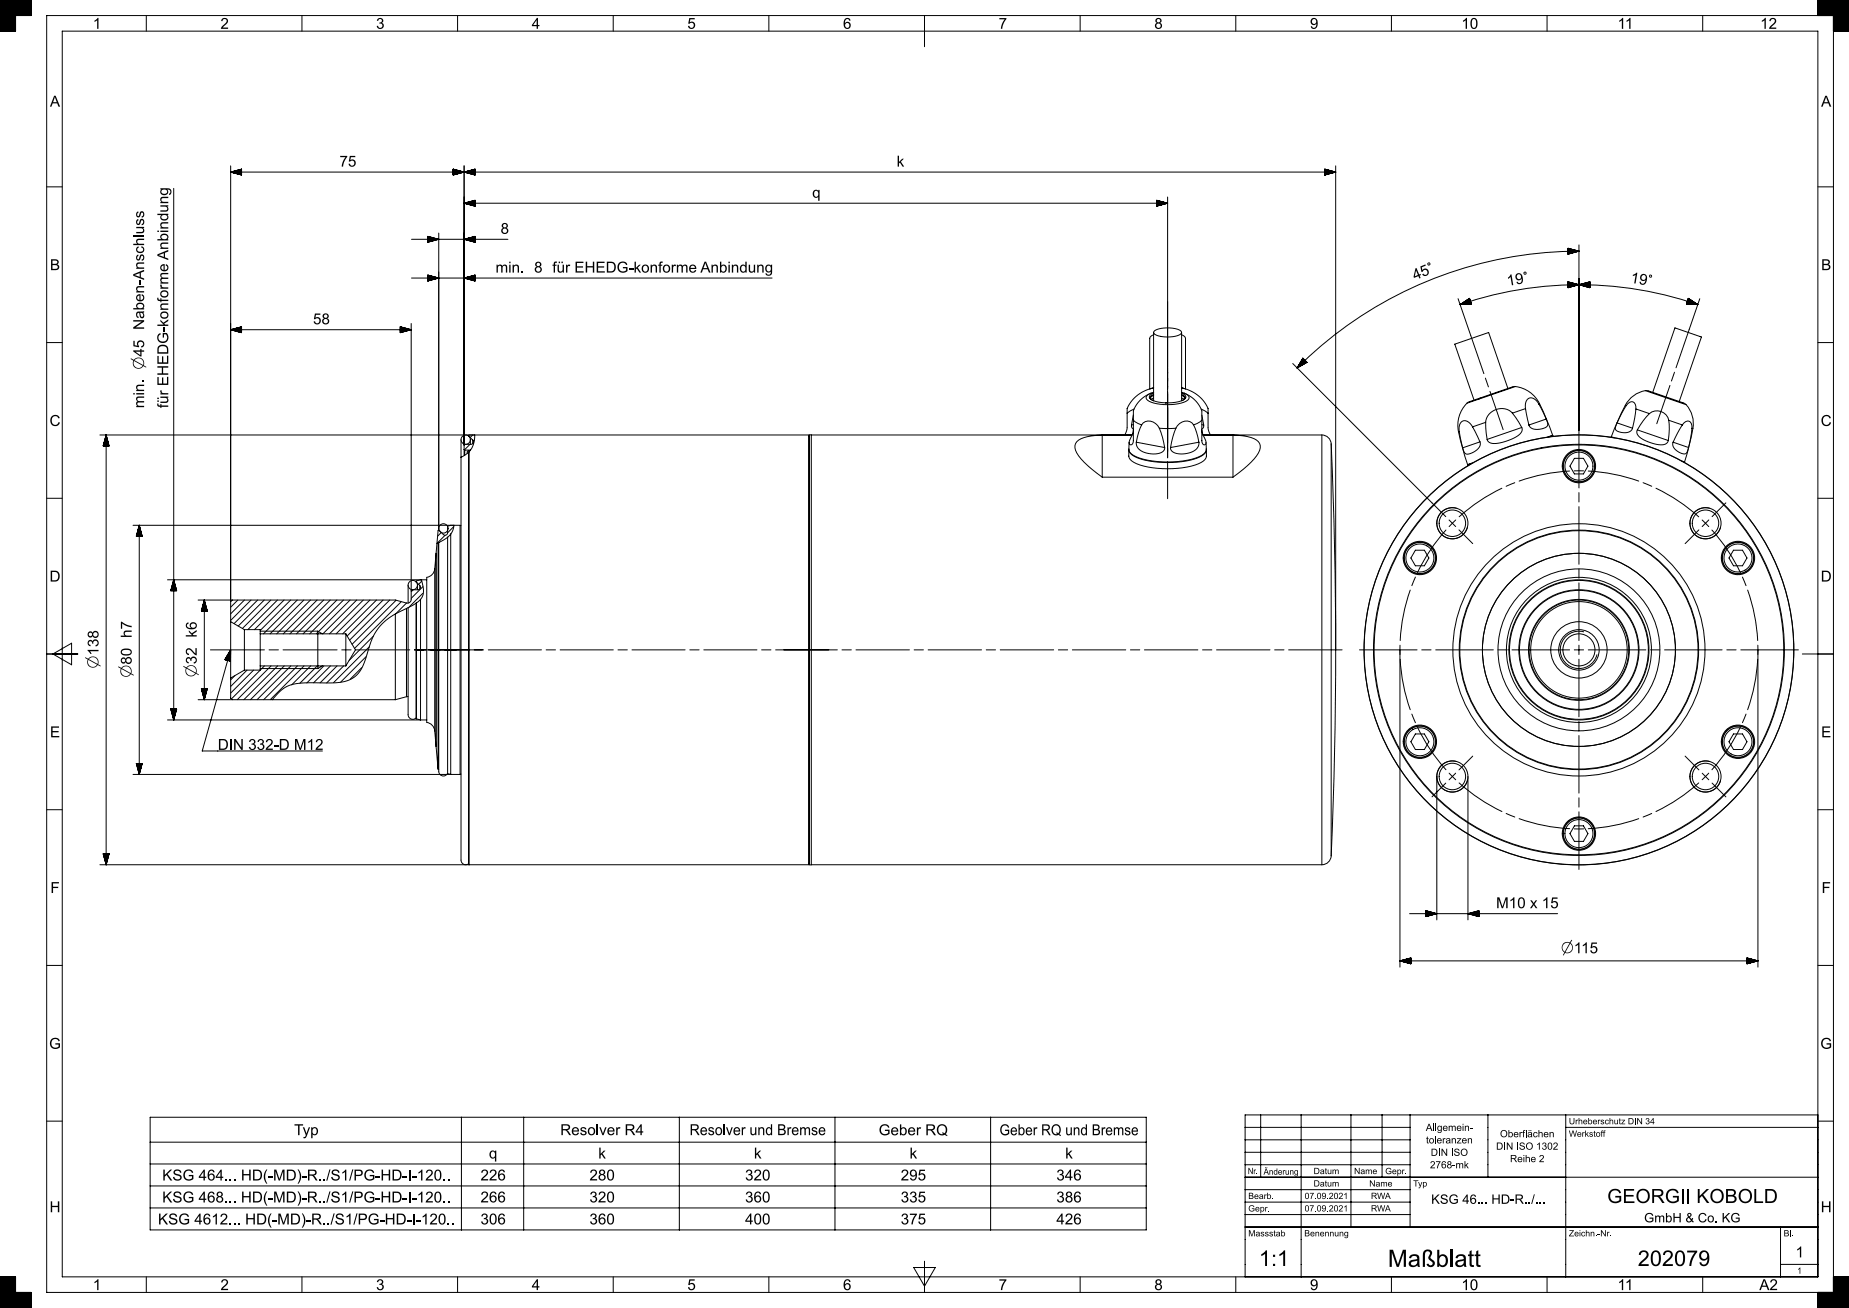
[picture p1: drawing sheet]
<svg xmlns="http://www.w3.org/2000/svg" width="594mm" height="420mm" viewBox="0 0 594 420" stroke-linecap="round" stroke-linejoin="round" font-family="sans-serif">
<g fill="none" stroke="#000" stroke-width=".32">
<path d="M0 .1h10M0 10h5M0 9.9h5M0 9.8h5M0 9.7h5M0 9.6h5M0 9.5h5M0 9.4h5M0 9.3h5M0 9.2h5M0 9.1h5M0 9h5"/>
<path d="M0 8.9h5M0 8.8h5M0 8.7h5M0 8.6h5M0 8.5h5M0 8.4h5M0 8.3h5M0 8.2h5M0 8.1h5M0 8h5M0 7.9h5M0 7.8h5"/>
<path d="M0 7.7h5M0 7.6h5M0 7.5h5M0 7.4h5M0 7.3h5M0 7.2h5M0 7.1h5M0 7h5M0 6.9h5M0 6.8h5M0 6.7h5M0 6.6h5"/>
<path d="M0 6.5h5M0 6.4h5M0 6.3h5M0 6.2h5M0 6.1h5M0 6h5M0 5.9h5M0 5.8h5M0 5.7h5M0 5.6h5M0 5.5h5M0 5.4h5"/>
<path d="M0 5.3h5M0 5.2h5M0 5.1h5M0 5h5M0 4.9h10M0 4.8h10M0 4.7h10M0 4.6h10M0 4.5h10M0 4.4h10M0 4.3h10M0 4.2h10"/>
<path d="M0 4.1h10M0 4h10M0 3.9h10M0 3.8h10M0 3.7h10M0 3.6h10M0 3.5h10M0 3.4h10M0 3.3h10M0 3.2h10M0 3.1h10M0 3h10"/>
<path d="M0 2.9h10M0 2.8h10M0 2.7h10M0 2.6h10M0 2.5h10M0 2.4h10M0 2.3h10M0 2.2h10M0 2.1h10M0 2h10M0 1.9h10M0 1.8h10"/>
<path d="M0 1.7h10M0 1.6h10M0 1.5h10M0 1.4h10M0 1.3h10M0 1.2h10M0 1.1h10M0 1h10M0 .9h10M0 .8h10M0 .7h10M0 .6h10"/>
<path d="M0 .5h10M0 .4h10M0 .3h10M0 .2h10M5 5v5h-5v-10h10v5h-10M20 10h564v400h-564zM47 5v5M97 5v5M147 5v5M197 5v5M247 5v5M297 5v10"/>
<path d="M347 5v5M397 5v5M447 5v5M497 5v5M547 5v5M584 .1h10M584 5v-5h10v10h-5M584 4.9h10M584 4.8h10M584 4.7h10M584 4.6h10M584 4.5h10"/>
<path d="M584 4.4h10M584 4.3h10M584 4.2h10M584 4.1h10M584 4h10M584 3.9h10M584 3.8h10M584 3.7h10M584 3.6h10M584 3.5h10M584 3.4h10M584 3.3h10"/>
<path d="M584 3.2h10M584 3.1h10M584 3h10M584 2.9h10M584 2.8h10M584 2.7h10M584 2.6h10M584 2.5h10M584 2.4h10M584 2.3h10M584 2.2h10M584 2.1h10"/>
<path d="M584 2h10M584 1.9h10M584 1.8h10M584 1.7h10M584 1.6h10M584 1.5h10M584 1.4h10M584 1.3h10M584 1.2h10M584 1.1h10M584 1h10M584 .9h10"/>
<path d="M584 .8h10M584 .7h10M584 .6h10M584 .5h10M584 .4h10M584 .3h10M584 .2h10M589 10h5M589 9.9h5M589 9.8h5M589 9.7h5M589 9.6h5"/>
<path d="M589 9.5h5M589 9.4h5M589 9.3h5M589 9.2h5M589 9.1h5M589 9h5M589 8.9h5M589 8.8h5M589 8.7h5M589 8.6h5M589 8.5h5M589 8.4h5"/>
<path d="M589 8.3h5M589 8.2h5M589 8.1h5M589 8h5M589 7.9h5M589 7.8h5M589 7.7h5M589 7.6h5M589 7.5h5M589 7.4h5M589 7.3h5M589 7.2h5"/>
<path d="M589 7.1h5M589 7h5M589 6.9h5M589 6.8h5M589 6.7h5M589 6.6h5M589 6.5h5M589 6.4h5M589 6.3h5M589 6.2h5M589 6.1h5M589 6h5"/>
<path d="M589 5.9h5M589 5.8h5M589 5.7h5M589 5.6h5M589 5.5h5M589 5.4h5M589 5.3h5M589 5.2h5M589 5.1h5M589 5h5M589 5v410M594 5h-579v410h579"/>
<path d="M74.1 53.3v146.3M74.1 55.3l3.5-1v1.9zM74.1 55.3h355M74.3 55.3h3.3M74.3 55.2h3.3M74.7 55.4h2.9M74.7 55.1h2.9M74.9 55.5h2.7M74.9 55.1h2.7M75.2 55.6h2.4M75.2 55h2.4M75.6 55.7h2"/>
<path d="M75.6 54.8h2M75.8 55.7h1.8M75.8 54.8h1.8M76.2 55.8h1.4M76.2 54.7h1.4M76.4 55.9h1.2M76.4 54.6h1.2M76.8 56h.8M76.8 54.5h.8M77.1 56.1h.5M77.1 54.4h.5M77.3 56.1h.3"/>
<path d="M77.3 54.4h.3M145.6 54.3v1.9l7-1.9v1.9zM145.6 56.1h.5M145.6 55.8h1.4M145.6 55.7h2M145.6 55.4h2.9M145.6 54.3l.3 .1M145.6 54.4h.5M145.6 54.5h.8M145.6 54.6h1.2M145.6 54.7h1.4M145.6 54.7l1.8 .1"/>
<path d="M145.6 54.8h2M145.6 54.9l2.4 .1M145.6 55l2.7 .1M145.6 55.1h2.9M145.6 55.2h3.3M145.9 56.1l-.3 .1M146.4 56h-.8M146.8 55.9h-1.2M147.4 55.7l-1.8 .1M148 55.6h-2.4M148.3 55.5h-2.7M148.9 55.3l-3.3 .1"/>
<path d="M149.1 53.3v91M149.3 55.3h3.3M149.3 55.2h3.3M149.7 55.4h2.9M149.7 55.1h2.9M149.9 55.5h2.7M149.9 55.1h2.7M150.2 55.6h2.4M150.2 55h2.4M150.6 55.7h2M150.6 54.8h2M150.8 55.7h1.8"/>
<path d="M150.8 54.8h1.8M151.2 55.8h1.4M151.2 54.7h1.4M151.4 55.9h1.2M151.4 54.6h1.2M151.8 56h.8M151.8 54.5h.8M152.1 56.1h.5M152.1 54.4h.5M152.3 56.1h.3M152.3 54.4h.3M425.6 56.1h.5"/>
<path d="M425.6 55.8h1.4M425.6 55.7h2M425.6 55.4h2.9M425.6 54.3l.3 .1M425.6 54.4h.5M425.6 54.5h.8M425.6 54.6h1.2M425.6 54.7h1.4M425.6 54.7l1.8 .1M425.6 54.8h2M425.6 54.9l2.4 .1M425.6 55l2.7 .1"/>
<path d="M425.6 55.1h2.9M425.6 55.2h3.3M425.6 54.3l3.5 1-3.5 .9zM425.9 56.1l-.3 .1M426.4 56h-.8M426.8 55.9h-1.2M427.4 55.7l-1.8 .1M428 55.6h-2.4M428.3 55.5h-2.7M428.9 55.3l-3.3 .1M429.1 53.3v155.4M15 60h5"/>
<path d="M55.8 60.5v170.7M132.2 76.8h31M137.4 76l.7 .1M137.4 76.1h.9M137.4 76.2h1.3M137.4 76.3h1.7M137.4 76.4h1.8M137.4 76.4l2.2 .1M137.4 76.5h2.4M137.4 76.6h2.8M137.4 76.7h3.2M137.4 76.8h3.4"/>
<path d="M137.4 77.7h.5M137.4 77.5h1.1M137.4 77.3h1.7M137.4 77.1h2.6M137.4 76.9h3.2M137.4 75.9h.1M137.4 76h.3M137.4 75.9v1.9M137.4 75.9l3.5 .9-3.5 1M137.7 77.7l-.3 .1M138.3 77.6h-.9M138.9 77.4l-1.5 .1"/>
<path d="M139.4 77.2l-2 .1M139.8 77.1l-2.4 .1M140.4 77h-3M140.9 74.8v95.4M149.1 65.3h226M149.1 65.3l3.5 .9M149.3 76.8h3.3M149.3 65.2h3.3M149.5 76.7h3.1M149.5 76.9h3.1M149.5 65.4h3.1M149.5 65.2h3.1"/>
<path d="M149.7 77h2.9M149.9 76.6h2.7M149.9 65.5h2.7M149.9 65.1h2.7M150 77.1h2.6M150 65.5h2.6M150 65h2.6M150.2 76.5h2.4M150.2 77.1h2.4M150.4 76.5h2.2M150.4 65.6h2.2M150.4 64.9h2.2"/>
<path d="M150.6 77.2h2M150.6 65.7h2M150.6 64.9h2M150.8 76.4h1.8M151 76.3h1.6M151 77.3h1.6M151 65.8h1.6M151 64.7h1.6M151.2 77.4h1.4M151.4 76.2h1.2M151.4 65.9h1.2M151.4 64.6h1.2"/>
<path d="M151.6 77.5h1M151.6 65.9h1M151.6 64.6h1M151.8 76.1h.8M151.8 77.6h.8M151.9 76.1h.7M151.9 66h.7M151.9 64.5h.7M152.1 77.7h.5M152.1 66.1h.5M152.1 64.4h.5M152.3 77.7h.3"/>
<path d="M152.3 76h.3M152.5 75.9h.1M152.5 66.2h.1M152.5 64.3h.1M152.6 75.9l-3.5 .9 3.5 1M152.6 64.3v1.9M152.6 75.9v1.9M152.6 64.3l-3.5 1M371.6 66.2h.1M371.6 66h.7M371.6 65.9h1.2M371.6 65.6h2.2"/>
<path d="M371.6 65.5h2.7M371.6 64.3h.1M371.6 64.4h.5M371.6 64.5h.7M371.6 64.5l1 .1M371.6 64.6h1.2M371.6 64.7h1.6M371.6 64.8l2 .1M371.6 64.9h2.2M371.6 65h2.5M371.6 65.1h2.7M371.6 65.1l3.1 .1"/>
<path d="M371.6 65.2h3.3M371.6 64.3l3.5 1M371.6 64.3v1.9M372.1 66.1h-.5M372.6 65.9l-1 .1M373.2 65.8h-1.6M373.6 65.7h-2M374.1 65.5l-2.5 .1M374.7 65.4h-3.1M375.1 63.3v56.5M375.1 65.3l-3.5 .9M503.7 79.7l3.5 .9"/>
<path d="M503.7 79.7v1.9M503.8 79.8h-.1M504.2 79.9h-.5M504.4 79.9h-.7M507.2 78.6v78.1M584 60h5M132.2 89.3h115.8M137.4 90.2h.1M137.4 89.9h1.1M137.4 89.8h1.7M137.4 89.6h2.2M137.4 89.4h3.2"/>
<path d="M137.4 88.4h.1M137.4 88.4h.3M137.4 88.5h.7M137.4 88.6h1.1M137.4 88.7h1.3M137.4 88.7l1.7 .1M137.4 88.8h1.8M137.4 88.9h2.2M137.4 89h2.6M137.4 89.1h2.8M137.4 89.1l3.2 .1M137.4 89.2h3.4"/>
<path d="M137.4 88.3l3.5 1-3.5 .9M137.4 88.3v1.9M137.9 90.1h-.5M138.3 90h-.9M138.9 89.8l-1.5 .1M139.4 89.7h-2M140 89.5l-2.6 .1M140.4 89.4l-3 .1M149.3 89.2h3.3M149.5 89.4h3.1M149.5 89.2h3.1M149.7 89.4h2.9"/>
<path d="M149.9 89.1h2.7M150 89.5h2.6M150 89h2.6M150.4 89.6h2.2M150.4 88.9h2.2M150.6 89.7h2M150.8 88.8h1.8M151 89.8h1.6M151 88.8h1.6M151.2 89.8h1.4M151.4 88.7h1.2M151.6 89.9h1"/>
<path d="M151.6 88.6h1M151.8 90h.8M151.9 88.5h.7M152.1 90.1h.5M152.3 88.4h.3M152.5 90.2h.1M152.5 88.4h.1M152.6 88.3v1.9M152.6 88.3l-3.5 1 3.5 .9M375.1 96.8v21.1M468.4 95.9l8.3 24.1M471 96.5l1.2-.4-1.3 .5"/>
<path d="M471.4 97.7l1.2-.4-1.4 .4M471.8 96l.3-.1-.4 .2M472.1 95.8l.6 1.8M472.1 95.8l-3 2M472.1 95.8l-.1 .1M472.1 96l-.7 .3M472.2 96.2l-1.7 .6M472.3 96.3l-1.9 .6M472.3 96.4l-2.3 .8M472.3 96.5l-2.4 .8M472.3 96.5l-2.7 1M472.4 96.6l-3.2 1.1"/>
<path d="M472.4 96.7l-3.3 1.1M472.4 97.6l.3-.1-.5 .1M472.4 96.8l-3.1 1M472.4 96.8l-2.7 1M472.5 96.9l-2.7 .9M472.5 97l-2.3 .7M472.5 97.1l-1.9 .6M472.5 97.2l-1.7 .5M472.6 97.4l-.8 .2M472.6 97.4l-.6 .2M472.7 97.6h-.1M472.7 97.6l-3.6 .2"/>
<path d="M503.7 90.5l3.5 .9M503.7 90.5v1.9M503.8 90.5h-.1M503.8 92.4h-.1M503.8 81.6h-.1M504 90.6h-.3M504.2 92.3h-.5M504.2 81.5h-.5M504.4 90.7h-.7M504.4 92.2h-.7M504.4 81.4h-.7M504.8 90.8h-1.1"/>
<path d="M504.8 80h-1.1M504.8 92.1l-1.1 .1M504.8 81.3l-1.1 .1M505 90.8h-1.3M505 80.1h-1.3M505 81.3h-1.3M505.2 92l-1.5 .1M505.3 90.9h-1.6M505.3 80.2h-1.6M505.3 91.9l-1.6 .1M505.3 81.2h-1.6M505.5 91h-1.8"/>
<path d="M505.7 80.2l-2 .1M505.7 91.8l-2 .1M505.7 81.1h-2M505.9 91.1h-2.2M505.9 80.3h-2.2M505.9 91.8h-2.2M505.9 81h-2.2M506.3 91.2h-2.6M506.3 80.4h-2.6M506.3 91.7h-2.6M506.3 80.9l-2.6 .1M506.5 91.2h-2.8"/>
<path d="M506.5 80.4l-2.8 .1M506.5 80.9h-2.8M506.7 91.6h-3M506.9 91.3h-3.2M506.9 91.5h-3.2M506.9 80.5l-3.2 .1M506.9 80.8h-3.2M507.1 91.4h-3.4M507.1 80.7h-3.4M507.2 91.4a117.3 117.3 0 0 0-38.1 6.4M507.2 91.4a117.3 117.3 0 0 1 38.2 6.4M507.2 80.6a128 128 0 0 0-90.5 37.5"/>
<path d="M507.2 91.4l-3.5 1M507.2 91.4h-3.5M507.2 91.4l3.5 1M507.2 91.4l3.5 .1M507.2 80.6l-3.5 1M507.2 80.6l-3.5 .1M507.4 91.4h3.3M507.6 91.5h3.1M507.6 91.3h3.1M507.8 91.6h2.9M508 91.2h2.7M508.2 91.7h2.5"/>
<path d="M508.2 91.2h2.5M508.6 91.8h2.1M508.6 91.1h2.1M508.8 91.8l1.9 .1M508.9 91h1.8M509.1 91.9h1.6M509.1 90.9h1.6M509.3 92h1.4M509.5 90.8h1.2M509.7 92.1l1 .1M509.7 90.8h1M510.1 92.2h.6"/>
<path d="M510.1 90.7h.6M510.3 92.2l.4 .1M510.5 90.6h.2M510.6 92.4h.1M510.7 90.5h.1M510.7 90.5v1.9M510.7 90.5l-3.5 .9M541.8 97.6l3.6 .2M541.8 97.6h.1M541.8 97.5l.3 .1M541.8 97.5l.7 .1M541.9 97.3l1 .3"/>
<path d="M541.9 97.3l1.2 .4M541.9 97.2l1.6 .5M542 97l2.4 .7M542.1 96.7l3.1 1.1M542.2 96.5l2.7 1M542.2 96.3l1.9 .6M542.3 96.2l1.5 .5M542.3 96.2l1.3 .4M542.3 96.1l1 .3M542.3 96l.7 .2M542.4 95.9l.4 .2M542.4 95.8h.1"/>
<path d="M542.4 95.8l3 2M542.4 95.8l-.6 1.8M543.7 97.7l-1.7-.6 2 .6M544.3 97l-2.1-.6 2.4 .9M544.6 97.8l-2.6-.9 3 .9M545.1 97.6l-3-1 3.3 1.2M546.1 95.9l-7.7 22.2M15 110h5M74.1 105.9h58M74.1 105.9l3.5 .9M74.3 105.9h3.3M74.5 106h3.1"/>
<path d="M74.5 105.8h3.1M74.7 105.7h2.9M74.9 106.1h2.7M75 105.6h2.6M75.2 106.2h2.4M75.2 105.6h2.4M75.4 106.2h2.2M75.6 105.5h2M75.8 106.3h1.8M76 106.4h1.6M76 105.4h1.6M76.2 105.3h1.4"/>
<path d="M76.4 106.5h1.2M76.6 106.5h1M76.6 105.2h1M76.8 105.2h.8M76.9 106.6h.7M77.1 105.1h.5M77.3 106.7h.3M77.5 106.8h.1M77.5 105h.1M77.6 104.9v1.9M77.6 104.9l-3.5 1M128.6 106.8h.1"/>
<path d="M128.6 106.7h.3M128.6 106.5h1.2M128.6 106.3h1.8M128.6 106.2h2.4M128.6 105.9h3.3M128.6 105h.1M128.6 105l.5 .1M128.6 105.1l.8 .1M128.6 105.2h1M128.6 105.3h1.4M128.6 105.4h1.6M128.6 105.4l2 .1"/>
<path d="M128.6 105.5l2.4 .1M128.6 105.6h2.5M128.6 105.7h2.9M128.6 105.8h3.1M128.6 104.9l3.5 1M128.6 104.9v1.9M129.3 106.6l-.7 .1M129.6 106.5l-1 .1M130.2 106.4h-1.6M130.8 106.2l-2.2 .1M131.3 106.1h-2.7M131.7 106h-3.1"/>
<path d="M132.1 103.9v88.6l-.5 .9-1 .2M132.1 105.9l-3.5 .9M370.6 107.5l-1.1 .7-.2 .4v16.3M370.6 106.7v22M371 106.1a9.9 9.9 0 0 1 8.3 .2l.3 .3a1.18 1.18 0 0 1-1.2 1.1 9.5 9.5 0 0 1-7.7-.6l-.1-.3zM375.1 118.1v6.8M375.1 119.4v4.9M379.6 106.7v22l.7-.4 .4-.5a1.29 1.29 0 0 0-1.1-1.1M379.6 107.5l.7 .3 .5 .8v16.3M415.3 116.7l49.2 49.2M416.9 117.8l2.3-2.1-2.5 2.4M417.1 118l2.2-2.2-2.4 2.2"/>
<path d="M418 115.9l.7-.7-.9 1.1M418.2 115.6l.5-.5-.6 .7M418.6 115l-.1 .1M418.6 115.1l-.3 .3M418.8 115.3l-1.1 1.2M418.9 115.4l-1.4 1.4M418.9 116.9l.8-.7-.9 .8M419 115.4l-1.6 1.6M419 115.5l-1.8 1.8M419.1 115.5l-2.1 2.1M419.3 116.7l.4-.5-.6 .6M419.3 115.8l-1.9 2"/>
<path d="M419.4 115.9l-1.7 1.7M419.5 116l-1.6 1.5M419.5 116l-1.3 1.3M419.6 116l-1.2 1.2M419.6 116.5l.2-.2-.4 .3M419.8 116.3v.1M419.9 116.4l-3.2 1.7M419.9 116.4l-1.4-1.4-1.8 3.1M537.9 119.5l-.9 2.8M584 110h5M32.1 139.7h227.7v138h-227.7M34 139.9v3.3"/>
<path d="M34.1 139.7v138M34.1 139.7l-.9 3.5M34.1 139.7l.9 3.5M150.5 139.9v.1M150.7 139.7l-.1 .3M151.9 139.7l-.9 .8M152.5 139.7l-.4 3-1.4 2.3M260.1 139.7h.5M260.1 139.7v138M260.1 139.7l-.3 .5M260.6 139.7v138M260.6 139.7h103.1"/>
<path d="M362.1 132.7v4.8l-.7 2.2M362.1 131.2v1.5M363.5 136.5l.1 .7 .5 .5M364.1 133.3l-.6 3.2M364.1 135l2.7 1.4M364.1 131.9v3.1M364.1 135v6.8l-.3 .8-.6 .2-.4-.3v-.7l1-2.5 .3-1.3M364.1 136.4l-.6 .1M364.3 131.4l-2.2 1.3M366.8 136.4a3.3 3.3 0 0 1 5.6 1.1M366.8 136.4l-1 2.5-.8 3.1M369.4 124.9a11.3 11.3 0 0 0-7.3 6.3"/>
<path d="M369.5 127.7h.1M369.5 127.7l.4 .6 .7 .4M369.5 124.8l-.2 .1M369.5 124.8l1.1-.2zM369.7 126.3a1.61 1.61 0 0 0-1.4 1.8 9.3 9.3 0 0 0 6.8 1.8 9.3 9.3 0 0 0 6.8-1.8 1.13 1.13 0 0 0-.8-1.5l-.6-.3M369.8 126.3a9.7 9.7 0 0 0-5.7 5.6M370.6 126l-.9 .3M370.6 127.8l-.8 .4M370.6 126.2a1.5 1.5 0 0 0-1.4 1.4 5 5 0 0 0 4.1 1.7l1.1 .1M370.6 126.9l-1.1 1M370.6 126.7l-1 .6-.1 .4M372.4 137.5l1 2.8 .7 3.4"/>
<path d="M372.4 137.5h5.4M374.4 129.4h.7M374.4 129.3l.6 .1M375.1 130.6v11.8M375.1 130.9v6.8M375.1 125.8v21.2M375.1 123.9v21.2M375.1 126.4v3M377.8 137.5l-1 2.8-.8 3.4M379.6 127.8l.8 .4M379.6 126.2a1.5 1.5 0 0 1 1.4 1.4 5.2 5.2 0 0 1-4.6 1.7l-1.3 .1M379.6 126.9l1.1 1"/>
<path d="M379.6 124.6l1.3 .3M379.6 124.6l1 .2M379.6 126l.9 .3M380.4 126.3a9.4 9.4 0 0 1 5.7 5.8v2.9M380.8 124.9a10.8 10.8 0 0 1 7.3 6.6v1.2M383.4 136.4l1 2.5 .7 3.1M383.4 136.4a3.3 3.3 0 0 0-5.6 1.1M385.9 131.3l2.2 1.4M386.1 135v6.8l.3 .8 .6 .2 .4-.3v-.6l-1.1-2.7-.2-1.2M386.1 135l-2.7 1.4M386.1 136.4l.6 .1M386.1 133.3l.6 3.2"/>
<path d="M386.5 139.7h38.2M386.7 136.5l-.1 .8-.5 .4M388.1 132.7v4.8l.7 2.2M396.1 139.7l3.3 .3a6.5 6.5 0 0 1 5.3 2.4 4.9 4.9 0 0 1-1.8 5l-3.5 3.3-3.3 2.5zM424.7 139.7a3 3 0 0 1 3 2.8M424.7 139.7v138M468.6 138.6l1.3 5.3 1.6 5.3M468.8 138.5l-.2 .1M468.8 138.5l1.1 5.3M471.3 129.5a10 10 0 0 0-2.7 9.1M473.1 137.1l2.3 4.8M473.1 137.1a2.69 2.69 0 0 0-3.4-1.8l-.5 .6-.4 .8v1.8"/>
<path d="M477.2 121.4l1 2.8M477.3 135.6l-4.2 1.5M477.3 135.6l.4 5.5M478.7 125.7l4.2 12.3M484.4 124.7l-6.2-17.9-10.8 3.7 6.1 18M485.9 132.7l3 4.6M485.9 132.7a5.1 5.1 0 0 0-5.2-1.2 5.1 5.1 0 0 0-3.4 4.1M486.8 124.1a10 10 0 0 1 7.8 5.6M486.8 124.1l-.9 .1-9.3 3.2-4.6 1.6-.7 .5M486.8 124.1l-15.5 5.4M488.9 137.3v1.1l-.8 1.1-1.6 1.1-2.4 1-2.4 .6-2 .2-1.3-.4-.7-.9M488.9 137.3l-11.2 3.8"/>
<path d="M490.1 131.2l-4.2 1.5M490.1 131.2l1.1 5.3M494.4 129.7l2.3 4.9M494.4 129.7a2.68 2.68 0 0 0-3.4-1.7l-.5 .5-.4 .9v1.8M494.6 129.7l2.3 4.9 1.9 5.2M494.6 129.7h-.2M496.7 134.6l.5 2-.4 .5-.9 .4-1.6 .4-1.5-.1-1.1-.5-.5-.8M496.7 134.6l-5.5 1.9M498.8 139.8l.1 .1M498.8 139.8h.1M498.8 139.8l-1.8 .6M498.9 139.9l-1.4 .4"/>
<path d="M498.9 139.9l.1 .2M519.5 135.8l-.6 1.9 .4 .5 .7 .4 1.6 .3 1.3-.1 1-.4 .6-.9M519.5 135.8l5 1.7M522.1 130.1l-2.4 5-2.1 5.1M522.1 130.1l.3 .1M522.4 130.2l-2.9 5.6M522.4 130.2a1.81 1.81 0 0 1 2.6-.9l.5 1.2v.8M525.5 131.3l-1 6.2M525.5 131.3l4.4 1.5M526 138l-.1 1.1 .7 1.1 1.4 1 2.2 .9 2.3 .6 1.7 .1 1.2-.4 .5-.9M526 138l9.9 3.5M528.6 125.4a9 9 0 0 0-6.5 4.7"/>
<path d="M528.6 125.4a53.7 53.7 0 0 1 10 3.2l2.5 .9 .6 .4M528.6 125.4l13.1 4.5M529.9 132.8a3.9 3.9 0 0 1 6.2 2.2M529.9 132.8l-2 2.3-1.9 2.9M531 126l7.1-20.7 7.5 2.6 1 .3-7.1 20.7M536.1 135l.2 2.9-.4 3.6M536.1 135l4.3 1.4M536.5 123.8l-4.3 12.3M540.4 136.4l-2.9 5.6M540.4 136.4a1.81 1.81 0 0 1 2.6-.9l.5 1.2 .1 .8M541.7 129.9a9 9 0 0 1 2.1 7.7M543.6 137.5l-1.1 6.2"/>
<path d="M543.6 137.5l.2 .1M543.8 137.6l-1.1 5.4-1.5 5.3M15 160h5M33.2 143.2h1.8M33.2 143.1v.1M33.3 142.7v.5M33.3 142.5v.7M33.4 142.1v1.1M33.5 142v1.2M33.6 141.6v1.6M33.7 141.2v2M33.7 141v2.2"/>
<path d="M33.8 140.6v2.6M33.9 140.4v2.8M34 140.1v3.1M34.2 140.1v3.1M34.3 140.4v2.8M34.4 140.6v2.6M34.5 141v2.2M34.5 141.2v2M34.6 141.6v1.6M34.7 141.8v1.4M34.8 142.1v1.1M34.9 142.5v.7"/>
<path d="M34.9 142.7v.5M35 143.1v.1M148.1 146.8v125.6a10.7 10.7 0 0 0 .3 4.7 1.5 1.5 0 0 0 2.1 .3M148.1 141.2v5.6M149.1 144.3v2M149.1 144.3l.2 .2M149.3 144.5v1.7M149.3 144.5h1.8M150.5 145.2l-2.4 1.6M150.6 140h.1M150.6 140l1.3 1.3M150.7 145v132.7l-.2-.2v-132.3"/>
<path d="M150.7 145l-.2 .2M151 142.7l-1.8 1.7M151 144.7h-.7l-.2 .9M151.1 141.2v1.5M151.9 141.3l.2 .6-.5 .7-2.3 .1-.2 .2M151.9 141.3v1.1M152.3 141.3l-.2 .3M345.9 141.8a9.9 9.9 0 0 1 6.5-2l1.7-.1v13.5a23.9 23.9 0 0 1-8.6-8.6 2.57 2.57 0 0 1 .4-2.8zM354.1 153.2h42M362.6 144.3v2.2a4.3 4.3 0 0 0 3.7 2.8 30.8 30.8 0 0 0 19.6-.8 2.65 2.65 0 0 0 1.7-2v-2.2M362.6 144.1a2.72 2.72 0 0 0 2.4 2.6l3.7 1.1 6.4 .5M362.8 142a4.3 4.3 0 0 0 .3 3.5 15.3 15.3 0 0 0 9.4 2.9 29 29 0 0 0 13.4-1.9 2.71 2.71 0 0 0 1.6-3.3l-.1-1.2"/>
<path d="M365 142l.2 1.2 .7 1 1.2 .9 1.8 .5 2 .2 1.8-.3 1.1-.8 .3-1M365 142l9.1 1.7M375.1 148.4v11.7M375.1 143.9v3M385.1 142l-.1 1.3-.8 1-1.1 .8-1.8 .5-2 .2-1.8-.3-1.1-.7-.4-1.1M385.1 142l-9.1 1.7M387.5 144a2.65 2.65 0 0 1-2.2 2.6l-2.3 .8-2.9 .6-5 .3M427.7 142.5l1 33 .4 33.2M427.7 142.5v132.3M471.5 149.2h.1M471.5 149.2v.1M471.5 149.3l.1 .3"/>
<path d="M472.8 148.8l-1.3 .5M473.3 148.6l-1.8 .6M475.4 141.9l.1 1.1-.6 1-1 .9-1.6 .7-.9 .2-.7-.2-.8-1.8M475.4 141.9l-5.5 1.9M482.5 156.8l-3.4 1.7-4.3 2.7-6 4.8M486.6 155l-2.7 1.1M495.1 143.8h-.1M504.2 151.3l-3.8 .3-5 .8-7.4 2.1M505.7 151.2h3M505.8 147.2h2.9l1.4 2.5-1.4 2.5h-2.9l-1.4-2.5zM507.2 158.2v3M510.2 151.3l3.9 .3 5 .8 7.3 2.1"/>
<path d="M517.6 140.2l1 .4M517.6 140.2v.2M527.9 155l2.7 1.1M532 156.8l3.4 1.7 4.3 2.7 6 4.8M537.5 142l-.1 .9 .5 1.1 1 .9 1.3 .7 .9 .2 .6-.2 .8-1.9M537.5 142l5 1.7M540.2 148l1 .3-.1 .2M584 160h5M42.7 168.7h105.1M43.9 171.9v.3M43.9 171.7v.5M44 171.3v.9"/>
<path d="M44.1 171v1.2M44.2 170.8v1.4M44.3 170.4v1.8M44.3 170.2v2M44.4 169.8v2.4M44.5 169.4v2.8M44.6 169.2v3M44.7 168.9v3.3M44.7 168.7v80M44.7 168.7l1 3.5h-1.9zM44.8 168.9v3.3M44.9 169.2v3"/>
<path d="M44.9 169.4v2.8M45 169.8v2.4M45.1 170.2v2M45.2 170.4v1.8M45.3 170.8v1.4M45.3 171v1.2M45.4 171.3v.9M45.5 171.5v.7M45.6 171.9v.3M140.1 177.7v62zM140.1 177.7l-.4 5M140.7 174.3v72.6"/>
<path d="M140.9 174.2v69.7a10.8 10.8 0 0 0 .3 4.7 1.5 1.5 0 0 0 2.6-.3M141 174.2l-.3 .1M141.8 171l-1.2 1.2M143 171.9l-2.6 2.6 .3-.2M143.8 171.1l-.2 .5-.9 .2-1.6-1.5h-.3l-.7 7.4M143.8 168.9v2.2M143.8 168.9h.1M143.8 172.5l-2.9 1.7M144.8 171.5v77.2l-1-.3v-75.9zM144.8 168.7l-1 .2M145.8 169.1l-2 2M145.8 168.7l-.3 1.6-.7 1.2"/>
<path d="M147.8 168.7v80M147.8 168.7l.3 .1M454.7 176.7h2.9l1.4 2.5-1.4 2.5h-2.9l-1.4-2.5zM464.5 170.2l-2.4 2.9-3 4.2-3.8 6.6M465.5 167l2.1 2.1M467.7 167l-2.2 2.1M467.9 163.2a5 5 0 0 0-6.1 3.5 5 5 0 0 0 3.5 6.1 5 5 0 0 0 6.1-3.5M468.7 170.1l4.4 4.5M507.2 162.7v18.5M545.8 170.1l-4.4 4.5M546.8 167l2.1 2.1M549 167l-2.2 2.1"/>
<path d="M549.2 163.2a5 5 0 0 0-6.1 3.5 5 5 0 0 0 3.5 6.1 5 5 0 0 0 6.1-3.5M550 170.2l2.4 2.9 3 4.2 3.7 6.6M554.4 161.5l-4.4 4.4M556.9 176.7h2.9l1.4 2.5-1.4 2.5h-2.9l-1.5-2.5zM53.8 186.2h83.3M54.9 189.6v.1M54.9 189.4v.3M55 189v.7M55.1 188.8v.9M55.2 188.5v1.2M55.2 188.3v1.4M55.4 187.9v1.8"/>
<path d="M55.5 187.5v2.2M55.5 187.3v2.4M55.6 186.9v2.8M55.7 186.7v3M55.8 186.4v3.3M55.8 186.2l.9 3.5h-1.8zM55.9 186.4v3.3M56 186.7v3M56.1 187.1v2.6M56.1 187.3v2.4M56.2 187.7v2M56.3 187.9v1.8"/>
<path d="M56.4 188.3v1.4M56.5 188.6v1.1M56.5 188.8v.9M56.6 189.2v.5M56.7 189.4v.3M63.6 192.7h63.4l3.6 .9M64.7 196.2h1.9M64.7 196.1v.1M64.8 195.7v.5M64.9 195.3v.9M65 195.1v1.1M65.1 194.8v1.4"/>
<path d="M65.1 194.6v1.6M65.2 194.2v2M65.3 193.8v2.4M65.4 193.6v2.6M65.5 193.2v3M65.5 193.1v3.1M65.6 192.7v32M65.6 192.7l-.9 3.5M65.6 192.7l1 3.5M65.7 192.9v3.3M65.7 193.1v3.1M65.8 193.4v2.8"/>
<path d="M65.9 193.8v2.4M66 194v2.2M66.1 194.4v1.8M66.1 194.6v1.6M66.2 194.9v1.3M66.3 195.3v.9M66.4 195.5v.7M66.5 195.9v.3M66.6 196.1v.1M74.1 199.6v9.1M74.1 199.6l4.4 2.6M74.6 192.7l-.5 .5"/>
<path d="M76.4 192.7l-2.3 2.3M78.5 192.7l-4.4 4.4M80.6 192.7l-6.5 6.5M82.8 192.7l-7.6 7.6M84.9 192.7l-8.4 8.3M87 192.7l-9.1 9.1M89.1 192.7l-9.5 9.5M91.2 192.7l-9.5 9.5M93.4 192.7l-9.8 9.7M95.5 192.7l-10.9 10.8M97.6 192.7l-10.8 10.8M99.7 192.7l-10.8 10.8"/>
<path d="M101.9 192.7l-10.9 10.8M104 192.7l-10.9 10.8M106.1 192.7l-10.9 10.8M108.2 192.7l-10.8 10.8M110.3 192.7l-10.8 10.8M112.5 192.7l-10.9 10.8M114.6 192.7l-10.9 10.8M116.7 192.7l-10.8 10.8M118.8 192.7l-10.8 10.8M120.9 192.7l-10.8 10.8M123.1 192.7l-11.6 11.5M125.2 192.7l-12.9 12.9"/>
<path d="M127 197.1v27.6M127 197.1a17.1 17.1 0 0 0-8.8 12.1l-.6 1.8a9.8 9.8 0 0 1-5.5 7.4l-3.8 .8-10.1 .1-4.3 .5-1.8 .6-1.3 .9-3.3 3.4M127.2 192.7l-14.1 14.2M128.9 193.2l-15 15M130.6 195.4v28.3M130.6 195.4l-3.6 1.7M130.6 193.6l-3.5 3.5M131.1 195.1v30.8a10.2 10.2 0 0 0 .3 4.5l1.2 .6 1.1-.4M131.1 187.9v5.8M132.7 189.4l-.6 .6M133.7 186.7v.1M133.7 186.9h.1"/>
<path d="M133.7 186.9l1.2 1.1M133.7 193.7l-3.1 1.7M133.8 193.6v37.2M134.1 187.9v1.5M134.9 188l.2 .6-.5 .7-2.3 .1-.2 .2M134.9 188v1.1M135.1 186.2l-1.3 .3-.1 .4M135.1 192.5v38.7l-1.3-.4M135.1 192.5l-1.3 1.1M135.4 186.2l.6 3.8-.2 1.3-.7 1.2M135.5 186.6l-1 1M135.8 190.5l-4.4 4.4"/>
<path d="M135.9 188.4l-3.8 3.7M139.7 182.7a3.3 3.3 0 0 1-2.6 2.8v46.4a3.3 3.3 0 0 1 2.6 2.8M139.7 182.7v52M453 189.5l-1.1 3.6-1.2 5-.9 7.6M454.7 185.3l-1.1 2.8M507.2 182.7v3M507.2 187.2v18.5M559.8 185.3l1.1 2.8M561.4 189.5l1.2 3.6 1.2 5 .9 7.6M15 210h10M17 210l6-3.5v7zM67.6 208.7h17.3"/>
<path d="M72.2 211.8l1.9 .5M72.3 211.7v.1M72.5 211.4l-.1 .4M72.6 211.2l-.2 .6M72.8 210.9l-.3 1M73 210.5l-.4 1.4M73.1 210.4l-.4 1.5M73.3 210l-.5 1.9M73.4 209.9l-.6 2M73.6 209.5l-.7 2.5M73.7 209.3l-.7 2.7M73.9 209l-.8 3"/>
<path d="M74.1 212.2l-.1 .1M74.1 211.8l-.1 .5M74.1 211.6l-.2 .7M74.1 211.2l-.3 1M74.1 211l-.4 1.2M74.1 210.6l-.4 1.6M74.1 210l-.5 2.2 .5-1.8M74.1 209.7l-.7 2.4M74.1 209.1l-.8 3 .8-2.6M74.1 208.9l-.9 3.2M74.1 208.7v9M74.1 217.7v6.5l.5 .5"/>
<path d="M74.1 208.7l-9.1 32.4h38.6M74.1 208.7l-1.9 3.1M74.1 208.7v3.6M75.5 216.9l-1.4 1.4M78.5 202.2v13M78.5 202.2h5.1v1.3M78.5 215.2l-4.4 2.5M79.4 215.2l-5.3 5.2M81.5 215.2l-7.4 7.4M83.6 203.5v10.3M83.6 213.8v1.4h-5.1M83.6 203.5h27.5"/>
<path d="M83.6 213.8h27.5M83.6 202.7h18.5M83.6 214.7h18.5M84.9 213.8l-10.6 10.6M86.4 208.7h3M87.1 213.8l-10.9 10.9M89.2 213.8l-10.9 10.9M90.9 208.7h17.4M91.3 213.8l-10.8 10.9M93.4 213.8l-10.8 10.9M95.6 213.8l-10.9 10.9M97.7 213.8l-10.9 10.9"/>
<path d="M99.8 213.8l-6.1 6.1M101.9 213.8l-5.6 5.6M102.1 202.7l1.5 .8M102.1 202.7v12M103.6 213.8l-1.5 .9M104 213.8l-5.4 5.5M106.2 213.8l-5.5 5.4M108.3 213.8l-5.5 5.5M109.8 208.7h3M110.4 213.8l-5.5 5.5M111.1 203.5v10.3M111.1 203.5l3.1 5.2-3.1 5.1"/>
<path d="M114.3 208.7h17.3M116.2 214.4l-3.7 3.7M117.6 210.9l-8.2 8.1M118.7 207.6l-11.6 11.6M119.9 204.3l-7.8 7.8M133.1 208.7h3.8M133.8 208.7h17.1M137.6 208.7h17.4M138.4 208.7h3M142.9 208.7h3.7M152.4 208.7h3M156.9 208.7h17"/>
<path d="M175.4 208.7h3M179.9 208.7h17.1M198.5 208.7h3M203 208.7h17.1M221.6 208.7h3M226.1 208.7h17.1M244.7 208.7h3M249.2 208.7h17.1M251.8 208.7h17.2M270.5 208.7h3M275 208.7h17.2M293.7 208.7h3"/>
<path d="M298.2 208.7h17.1M316.8 208.7h3M321.3 208.7h17.2M340 208.7h3M344.5 208.7h17.2M363.2 208.7h3M367.7 208.7h17.1M386.3 208.7h3M390.8 208.7h17.2M409.5 208.7h3M414 208.7h17.2M429.1 208.7l-.4 33.2-1 32.9"/>
<path d="M436.7 208.7h18.5M449.7 208.7v101.8M449.8 207.2v3M449.8 211.7l.9 7.6 1.2 4.9 1.1 3.7M456.7 208.7h3M461.2 208.7h18.5M481.2 208.7h3M485.7 208.7h18.5M505.7 208.7h3M507.2 207.2v3M507.2 211.7v18.5M508.8 202.9a6 6 0 0 0-7.4 4.2 6 6 0 0 0 4.3 7.4 6 6 0 0 0 7.3-4.3"/>
<path d="M510.2 208.7h18.5M530.2 208.7h3M534.7 208.7h18.5M554.7 208.7h3M559.2 208.7h18.5M564.7 211.7l-.9 7.6-1.2 4.9-1.2 3.7M564.7 207.2v3M564.7 208.7v101.8M579 210h10M53.8 231.2h83.3M54.9 227.7h1.8l-.9 3.5M54.9 227.7l.9 3.5"/>
<path d="M54.9 227.7v.1M54.9 227.7v.3M55 227.7v.6M55.1 227.7v.8M55.1 227.7l.1 1.2M55.2 227.7v1.4M55.3 227.7l.1 1.8M55.4 227.7l.1 2.1M55.5 227.7v2.3M55.6 227.7v2.7M55.7 227.7v2.9M55.7 227.7l.1 3.3"/>
<path d="M55.9 227.7v3.3M56 227.7v2.9M56.1 227.7v2.5M56.2 227.7l-.1 2.3M56.2 227.7v2M56.3 227.7v1.8M56.4 227.7v1.4M56.5 227.7v1M56.6 227.7l-.1 .8M56.6 227.7v.4M56.7 227.7v.3M63.6 224.7h63.4"/>
<path d="M64.7 221.2h1.9M64.7 221.2l.9 3.5M64.7 221.2v.1M64.8 221.2v.4M64.9 221.2v.8M65 221.2v1M65 221.2l.1 1.4M65.1 221.2v1.6M65.2 221.2v2M65.3 221.2v2.3M65.4 221.2v2.5M65.4 221.2l.1 2.9"/>
<path d="M65.5 221.2v3.1M65.7 221.2v3.3M65.8 221.2l-.1 3.1M65.9 221.2l-.1 2.7M65.9 221.2v2.3M66 221.2v2.1M66.1 221.2v1.8M66.2 221.2l-.1 1.6M66.3 221.2l-.1 1.2M66.3 221.2v.8M66.5 221.2l-.1 .6M66.5 221.2v.3"/>
<path d="M66.6 221.2v.1M66.6 221.2l-1 3.5M130.6 223.7l-3.6 1M131.1 223.7h-.5M139.7 234.7l1 12.2M453.6 229.3l1.1 2.8M454.7 235.7h2.9l1.4 2.5-1.4 2.5h-2.9l-1.4-2.5zM455.3 233.4l3.8 6.7 3 4.1 2.4 3M507.2 231.7v3M507.2 236.2v18.5M556.9 235.7h2.9l1.4 2.5-1.4 2.5h-2.9l-1.5-2.5zM559.1 233.4l-3.7 6.7-3 4.1-2.4 3"/>
<path d="M560.9 229.3l-1.1 2.8M15 260h5M42.7 248.7h105.1M43.8 245.2h1.9l-1 3.5zM43.8 245.2l.1 .3M43.9 245.2v.4M44 245.2v.8M44.1 245.2v1.2M44.2 245.2v1.4M44.2 245.2l.1 1.8M44.3 245.2v2M44.4 245.2v2.3"/>
<path d="M44.5 245.2v2.7M44.6 245.2v2.9M44.6 245.2l.1 3.3M44.8 245.2v3.3M44.9 245.2v2.9M45 245.2l-.1 2.7M45.1 245.2l-.1 2.3M45.1 245.2v2M45.2 245.2v1.8M45.3 245.2v1.4M45.4 245.2l-.1 1.2M45.4 245.2v.8"/>
<path d="M45.5 245.2v.6M45.7 245.2l-.1 .3M140.7 246.9l.2 .2M148.1 248.6l-.3 .1M461.6 249.3v46.1M464.5 251.5l-4.5 4.4M465.5 248.3l2.2 2.1M467.6 248.3l-2.1 2.1M467.9 244.5a5 5 0 0 0-6.1 3.5 5 5 0 0 0 3.5 6.2 5 5 0 0 0 6.1-3.6M468.8 251.4l6 4.7 4.3 2.7 3.4 1.8M471.6 249.3v46.1M473.1 242.8l-4.4 4.4"/>
<path d="M507.2 256.2v3M541.4 242.8l4.4 4.4M545.7 251.4l-6 4.7-4.3 2.7-3.4 1.8M546.8 248.3l2.2 2.1M548.9 248.3l-2.1 2.1M549.2 244.5a5 5 0 0 0-6.1 3.5 5 5 0 0 0 3.5 6.2 5 5 0 0 0 6.1-3.6M550 251.5l4.4 4.4M584 260h5M33.2 274.2h1.8M33.2 274.2l.9 3.5M33.2 274.2v.1M33.2 274.2l.1 .4"/>
<path d="M33.3 274.2v.6M33.4 274.2v1M33.5 274.2v1.2M33.5 274.2l.1 1.6M33.6 274.2l.1 2M33.7 274.2v2.1M33.8 274.2v2.5M33.9 274.2v2.7M33.9 274.2l.1 3.1M34 274.2v3.3M34.2 274.2v3.1M34.3 274.2v2.7"/>
<path d="M34.4 274.2v2.5M34.5 274.2v2.1M34.6 274.2l-.1 2M34.6 274.2v1.6M34.7 274.2v1.4M34.8 274.2v1M34.9 274.2v.6M35 274.2l-.1 .4M35 274.2v.1M35 274.2l-.9 3.5M259.8 277.1l.3 .6M260.1 277.7h.5"/>
<path d="M260.6 277.7h164.1M427.7 274.8a3 3 0 0 1-3 2.9M483.9 261.2l2.7 1.2M488 262.9l3.7 1.1 4.9 1.2 7.6 .9M505.7 266.2h3M505.8 265.2h2.9l1.4 2.5-1.4 2.5h-2.9l-1.4-2.5zM507.2 260.7v18.5M526.4 262.9l-3.6 1.1-5 1.2-7.6 .9M530.6 261.2l-2.7 1.2M452.8 293.4h47.6M458.1 293.8h2M458.1 293.6h2.5"/>
<path d="M458.1 292.5h.3M458.1 292.6h.6M458.1 292.7h.8M458.1 292.7l1.2 .1M458.1 292.8h1.4M458.1 292.9h1.8M458.1 293h2.2M458.1 293.1h2.3M458.1 293.1l2.7 .1M458.1 293.2h2.9M458.1 293.3h3.3M458.1 292.4l3.5 1-3.5 .9z"/>
<path d="M458.1 294.2h.4M458.1 293.9h1.4M458.4 294.2l-.3 .1M458.9 294.1h-.8M459.3 294h-1.2M459.9 293.8l-1.8 .1M460.4 293.7h-2.3M461 293.5l-2.9 .1M461.4 293.4l-3.3 .1M471.6 293.4l3.5-1v1.9zM471.8 293.4h3.3M471.8 293.3h3.3"/>
<path d="M472.2 293.5h2.9M472.2 293.2h2.9M472.3 293.2h2.8M472.5 293.6h2.6M472.7 293.7h2.4M472.7 293.1h2.4M472.9 293h2.2M473.1 293.8h2M473.3 293.8h1.8M473.3 292.9h1.8M473.7 292.8h1.4M473.7 293.9h1.4"/>
<path d="M473.9 292.8h1.2M473.9 294h1.2M474.2 292.7h.9M474.2 294.1h.9M474.4 292.6h.7M474.6 294.2h.5M474.8 292.5h.3M474.8 294.2h.3M15 310h5M449.7 308.5h115M449.7 308.5l3.5 1M449.9 308.5h3.3"/>
<path d="M450.1 308.6h3.1M450.1 308.4h3.1M450.3 308.7h2.9M450.5 308.3h2.7M450.7 308.8h2.5M450.9 308.2h2.3M451.1 308.9h2.1M451.1 308.2h2.1M451.3 308.9h1.9M451.4 308.1h1.8M451.6 309h1.6M451.6 308h1.6"/>
<path d="M451.8 309.1h1.4M452 307.9h1.2M452.2 309.2h1M452.2 307.9h1M452.4 309.2h.8M452.6 307.8h.6M452.8 309.4h.4M453 307.7h.2M453.2 309.5h.1M453.2 307.6h.1M453.2 307.6v1.9M453.2 307.6l-3.5 .9"/>
<path d="M561.2 309.5h.1M561.2 309.2h1.1M561.2 309h1.6M561.2 308.9h2.2M561.2 308.6h3.2M561.2 307.6h.1M561.2 307.7h.3M561.2 307.7l.7 .1M561.2 307.8l1.1 .1M561.2 307.9h1.3M561.2 308h1.6M561.2 308.1h1.8"/>
<path d="M561.2 308.1l2.2 .1M561.2 308.2h2.4M561.2 308.3h2.8M561.2 308.4h3.2M561.2 308.5h3.4M561.2 307.6l3.5 .9M561.2 307.6v1.9M561.7 309.4h-.5M562.1 309.2l-.9 .1M562.7 309.1h-1.5M563.2 308.9l-2 .1M563.8 308.8h-2.6"/>
<path d="M564.2 308.7h-3M564.7 308.5l-3.5 1M584 310h5M15 360h5M48.2 358.8h320v36.1h-320zM148.2 358.8v36.1M168.2 358.8v36.1M218.2 358.8v36.1M268.2 358.8v36.1M318.2 358.8v36.1M405 358v20M418 358v52"/>
<path d="M434 358v36M444 358v20M453 358v36M478 358v20M503 358v52M584 360h5M584 358h-184v52M48.2 366.8h320M48.2 373.8h320M400 378h184M400 362h53M400 366h53"/>
<path d="M400 370h53M400 374h53M503 362h81M48.2 380.8h320M48.2 387.9h320M400 382h53M400 386h53M400 390h53M400 394h184M572 394v16M0 418.9h10M0 418.8h10"/>
<path d="M0 418.7h10M0 418.6h10M0 418.5h10M0 418.4h10M0 418.3h10M0 418.2h10M0 418.1h10M0 418h10M0 417.9h10M0 417.8h10M0 417.7h10M0 417.6h10"/>
<path d="M0 417.5h10M0 417.4h10M0 417.3h10M0 417.2h10M0 417.1h10M0 417h10M0 416.9h10M0 416.8h10M0 416.7h10M0 416.6h10M0 416.5h10M0 416.4h10"/>
<path d="M0 416.3h10M0 416.2h10M0 416.1h10M0 416h10M0 415.9h10M0 415.8h10M0 415.7h10M0 415.6h10M0 415.5h10M0 415.4h10M0 415.3h10M0 415.2h10"/>
<path d="M0 415.1h10M0 415h10M0 415h10v5h-10v-10h5v5M0 414.9h5M0 414.8h5M0 414.7h5M0 414.6h5M0 414.5h5M0 414.4h5M0 414.3h5M0 414.2h5M0 414.1h5"/>
<path d="M0 414h5M0 413.9h5M0 413.8h5M0 413.7h5M0 413.6h5M0 413.5h5M0 413.4h5M0 413.3h5M0 413.2h5M0 413.1h5M0 413h5M0 412.9h5"/>
<path d="M0 412.8h5M0 412.7h5M0 412.6h5M0 412.5h5M0 412.4h5M0 412.3h5M0 412.2h5M0 412.1h5M0 412h5M0 411.9h5M0 411.8h5M0 411.7h5"/>
<path d="M0 411.6h5M0 411.5h5M0 411.4h5M0 411.3h5M0 411.2h5M0 411.1h5M0 411h5M0 410.9h5M0 410.8h5M0 410.7h5M0 410.6h5M0 410.5h5"/>
<path d="M0 410.4h5M0 410.3h5M0 410.2h5M0 410.1h5M0 419.9h10M0 419.8h10M0 419.7h10M0 419.6h10M0 419.5h10M0 419.4h10M0 419.3h10M0 419.2h10"/>
<path d="M0 419.1h10M0 419h10M47 410v5M97 410v5M147 410v5M197 410v5M247 410v5M293.5 407h7l-3.5 6zM297 405v10M347 410v5M397 410v5M447 410v5"/>
<path d="M497 410v5M547 410v5M572 406h12M584 418.9h10M584 418.8h10M584 418.7h10M584 418.6h10M584 418.5h10M584 418.4h10M584 418.3h10M584 418.2h10M584 418.1h10"/>
<path d="M584 418h10M584 417.9h10M584 417.8h10M584 417.7h10M584 417.6h10M584 417.5h10M584 417.4h10M584 417.3h10M584 417.2h10M584 417.1h10M584 417h10M584 416.9h10"/>
<path d="M584 416.8h10M584 416.7h10M584 416.6h10M584 416.5h10M584 416.4h10M584 416.3h10M584 416.2h10M584 416.1h10M584 416h10M584 415.9h10M584 415.8h10M584 415.7h10"/>
<path d="M584 415.6h10M584 415.5h10M584 415.4h10M584 415.3h10M584 415.2h10M584 415.1h10M584 415h10M584 419.9h10M584 419.8h10M584 419.7h10M584 419.6h10M584 419.5h10"/>
<path d="M584 419.4h10M584 419.3h10M584 419.2h10M584 419.1h10M584 419h10M589 414.9h5M589 414.8h5M589 414.7h5M589 414.6h5M589 414.5h5M589 414.4h5M589 414.3h5"/>
<path d="M589 414.2h5M589 414.1h5M589 414h5M589 413.9h5M589 413.8h5M589 413.7h5M589 413.6h5M589 413.5h5M589 413.4h5M589 413.3h5M589 413.2h5M589 413.1h5"/>
<path d="M589 413h5M589 412.9h5M589 412.8h5M589 412.7h5M589 412.6h5M589 412.5h5M589 412.4h5M589 412.3h5M589 412.2h5M589 412.1h5M589 412h5M589 411.9h5"/>
<path d="M589 411.8h5M589 411.7h5M589 411.6h5M589 411.5h5M589 411.4h5M589 411.3h5M589 411.2h5M589 411.1h5M589 411h5M589 410.9h5M589 410.8h5M589 410.7h5"/>
<path d="M589 410.6h5M589 410.5h5M589 410.4h5M589 410.3h5M589 410.2h5M589 410.1h5M589 410h5v10h-10v-5"/>
<circle cx="149.6" cy="141.2" r="1.5"/>
<circle cx="507.2" cy="149.7" r="4.5"/>
<circle cx="507.2" cy="149.7" r="5"/>
<circle cx="507.2" cy="149.7" r="5.4"/>
<circle cx="507.2" cy="149.7" r="5.2"/>
<circle cx="142.4" cy="169.7" r="1.5"/>
<circle cx="456.1" cy="179.2" r="5"/>
<circle cx="456.1" cy="179.2" r="5.4"/>
<circle cx="456.1" cy="179.2" r="4.5"/>
<circle cx="456.1" cy="179.2" r="5.2"/>
<circle cx="466.6" cy="168" r="5"/>
<circle cx="466.6" cy="168" r="4.2"/>
<circle cx="547.9" cy="168" r="5"/>
<circle cx="547.9" cy="168" r="4.3"/>
<circle cx="558.3" cy="179.2" r="4.5"/>
<circle cx="558.3" cy="179.2" r="5"/>
<circle cx="558.3" cy="179.2" r="5.2"/>
<circle cx="558.3" cy="179.2" r="5.4"/>
<circle cx="132.6" cy="187.9" r="1.5"/>
<circle cx="507.2" cy="208.7" r="65.8"/>
<circle cx="507.2" cy="208.7" r="66"/>
<circle cx="507.2" cy="208.7" r="69"/>
<circle cx="507.2" cy="208.7" r="69.1"/>
<circle cx="507.2" cy="208.7" r="38.3"/>
<circle cx="507.2" cy="208.7" r="40.5"/>
<circle cx="507.2" cy="208.7" r="38.5"/>
<circle cx="507.2" cy="208.7" r="31"/>
<circle cx="507.2" cy="208.7" r="22.3"/>
<circle cx="507.2" cy="208.7" r="26"/>
<circle cx="507.2" cy="208.7" r="9.1"/>
<circle cx="507.2" cy="208.7" r="6.5"/>
<circle cx="507.2" cy="208.7" r="23.3"/>
<circle cx="507.2" cy="208.7" r="16.2"/>
<circle cx="507.2" cy="208.7" r="16"/>
<circle cx="507.2" cy="208.7" r="5.2"/>
<circle cx="507.2" cy="208.7" r="19.1"/>
<circle cx="507.2" cy="208.7" r="15.5"/>
<circle cx="507.2" cy="208.7" r="19.3"/>
<circle cx="507.2" cy="208.7" r="22.5"/>
<circle cx="456.1" cy="238.2" r="5.4"/>
<circle cx="456.1" cy="238.2" r="4.5"/>
<circle cx="456.1" cy="238.2" r="5"/>
<circle cx="456.1" cy="238.2" r="5.2"/>
<circle cx="558.3" cy="238.2" r="5.2"/>
<circle cx="558.3" cy="238.2" r="4.5"/>
<circle cx="558.3" cy="238.2" r="5"/>
<circle cx="558.3" cy="238.2" r="5.4"/>
<circle cx="466.6" cy="249.3" r="5"/>
<circle cx="466.6" cy="249.3" r="4.3"/>
<circle cx="547.9" cy="249.3" r="5"/>
<circle cx="547.9" cy="249.3" r="4.3"/>
<circle cx="507.2" cy="267.7" r="5"/>
<circle cx="507.2" cy="267.7" r="5.4"/>
<circle cx="507.2" cy="267.7" r="4.5"/>
<circle cx="507.2" cy="267.7" r="5.2"/>
</g>
<text font-size="7.7" x="445.8" y="406.8">Maßblatt</text>
<g font-size="7">
<text x="404.4" y="406.5">1:1</text>
<text x="526.1" y="406.5">202079</text>
</g>
<text font-size="6.3" x="516.3" y="386.3">GEORGII KOBOLD</text>
<g font-size="5.4">
<text x="31.7" y="214.7" transform="rotate(-90 31.7 214.7)">⌀138</text>
<text x="42.3" y="217.6" transform="rotate(-90 42.3 217.6)">⌀80 h7</text>
<text x="63.2" y="217.5" transform="rotate(-90 63.2 217.5)">⌀32 k6</text>
<text x="501.4" y="306.1">⌀115</text>
</g>
<g font-size="4.9">
<text x="29.8" y="9.3">1</text>
<text x="70.8" y="9.3">2</text>
<text x="120.8" y="9.3">3</text>
<text x="170.8" y="9.2">4</text>
<text x="220.8" y="9.2">5</text>
<text x="270.8" y="9.3">6</text>
<text x="320.8" y="9.2">7</text>
<text x="370.8" y="9.3">8</text>
<text x="420.8" y="9.3">9</text>
<text x="469.5" y="9.3">10</text>
<text x="519.6" y="9.3">11</text>
<text x="565.5" y="9.3">12</text>
<text x="16" y="34.3">A</text>
<text x="585" y="34.3">A</text>
<text x="109.1" y="53.5">75</text>
<text x="288.1" y="53.5">k</text>
<text x="260.9" y="63.5">q</text>
<text x="160.8" y="75.1">8</text>
<text x="16" y="86.7">B</text>
<text x="159.2" y="87.5">min. 8 für EHEDG-konforme Anbindung</text>
<text x="585" y="86.7">B</text>
<text x="454.5" y="90" transform="rotate(-22 454.5 90)">45°</text>
<text x="484.3" y="91.8" transform="rotate(-10 484.3 91.8)">19°</text>
<text x="523.6" y="90.8" transform="rotate(10 523.6 90.8)">19°</text>
<text x="100.6" y="104.1">58</text>
<text x="46.3" y="131.1" transform="rotate(-90 46.3 131.1)">min. ⌀45 Naben-Anschluss</text>
<text x="54.1" y="131.1" transform="rotate(-90 54.1 131.1)">für EHEDG-konforme Anbindung</text>
<text x="15.9" y="136.8">C</text>
<text x="584.9" y="136.8">C</text>
<text x="15.9" y="186.7">D</text>
<text x="584.9" y="186.7">D</text>
<text x="16" y="236.7">E</text>
<text x="585" y="236.7">E</text>
<text x="70" y="240.8">DIN 332-D M12</text>
<text x="16.2" y="286.7">F</text>
<text x="585.2" y="286.7">F</text>
<text x="480.6" y="291.6">M10 x 15</text>
<text x="15.8" y="336.8">G</text>
<text x="584.8" y="336.8">G</text>
<text x="94.5" y="364.5">Typ</text>
<text x="180" y="364.5">Resolver R4</text>
<text x="221.5" y="364.5">Resolver und Bremse</text>
<text x="282.3" y="364.5">Geber RQ</text>
<text x="321.1" y="364.5">Geber RQ und Bremse</text>
<text x="157.1" y="372">q</text>
<text x="192.2" y="372">k</text>
<text x="242.2" y="372">k</text>
<text x="292.2" y="372">k</text>
<text x="342.2" y="372">k</text>
<text x="52.1" y="379.1">KSG 464... HD(-MD)-R../S1/PG-HD-I-120..</text>
<text x="154.4" y="379">226</text>
<text x="189.4" y="379">280</text>
<text x="239.4" y="379">320</text>
<text x="289.4" y="379">295</text>
<text x="339.4" y="379">346</text>
<text x="15.9" y="389.2">H</text>
<text x="52.1" y="386.1">KSG 468... HD(-MD)-R../S1/PG-HD-I-120..</text>
<text x="154.4" y="386.1">266</text>
<text x="189.4" y="386.1">320</text>
<text x="239.4" y="386.1">360</text>
<text x="289.4" y="386.1">335</text>
<text x="339.4" y="386.1">386</text>
<text x="584.9" y="389.2">H</text>
<text x="50.7" y="393.2">KSG 4612... HD(-MD)-R../S1/PG-HD-I-120..</text>
<text x="154.4" y="393.2">306</text>
<text x="189.4" y="393.2">360</text>
<text x="239.4" y="393.2">400</text>
<text x="289.4" y="393.2">375</text>
<text x="339.4" y="393.2">426</text>
<text x="576.8" y="403.8">1</text>
<text x="29.8" y="414.3">1</text>
<text x="70.8" y="414.3">2</text>
<text x="120.8" y="414.3">3</text>
<text x="170.8" y="414.2">4</text>
<text x="220.8" y="414.2">5</text>
<text x="270.8" y="414.3">6</text>
<text x="320.8" y="414.2">7</text>
<text x="370.8" y="414.3">8</text>
<text x="420.8" y="414.3">9</text>
<text x="469.5" y="414.3">10</text>
<text x="519.6" y="414.3">11</text>
<text x="565.2" y="414.3">A2</text>
</g>
<g font-size="4.2">
<text x="459.8" y="386.6">KSG 46... HD-R../...</text>
<text x="528.2" y="392.5">GmbH &amp; Co. KG</text>
</g>
<g font-size="3.2">
<text x="458" y="363.2">Allgemein-</text>
<text x="481.9" y="365.2">Oberflächen</text>
<text x="458.1" y="367.1">toleranzen</text>
<text x="459.6" y="371.1">DIN ISO</text>
<text x="480.6" y="369.2">DIN ISO 1302</text>
<text x="459.4" y="375.1">2768-mk</text>
<text x="485.1" y="373.2">Reihe 2</text>
</g>
<g font-size="2.8">
<text x="504" y="361">Urheberschutz DIN 34</text>
<text x="504" y="365">Werkstoff</text>
<text x="400.9" y="377">Nr.</text>
<text x="405.9" y="377.2">Änderung</text>
<text x="422" y="377">Datum</text>
<text x="435" y="377">Name</text>
<text x="445" y="377">Gepr.</text>
<text x="422" y="381">Datum</text>
<text x="439.9" y="381">Name</text>
<text x="454" y="381">Typ</text>
<text x="401" y="385">Bearb.</text>
<text x="401" y="389">Gepr.</text>
<text x="419.1" y="385">07.09.2021</text>
<text x="419.1" y="389">07.09.2021</text>
<text x="440.4" y="385">RWA</text>
<text x="440.4" y="389">RWA</text>
<text x="401" y="397">Massstab</text>
<text x="419" y="397">Benennung</text>
<text x="504" y="397">Zeichn.-Nr.</text>
<text x="573" y="397">Bl.</text>
<text x="577.3" y="409">1</text>
</g>
</svg>
